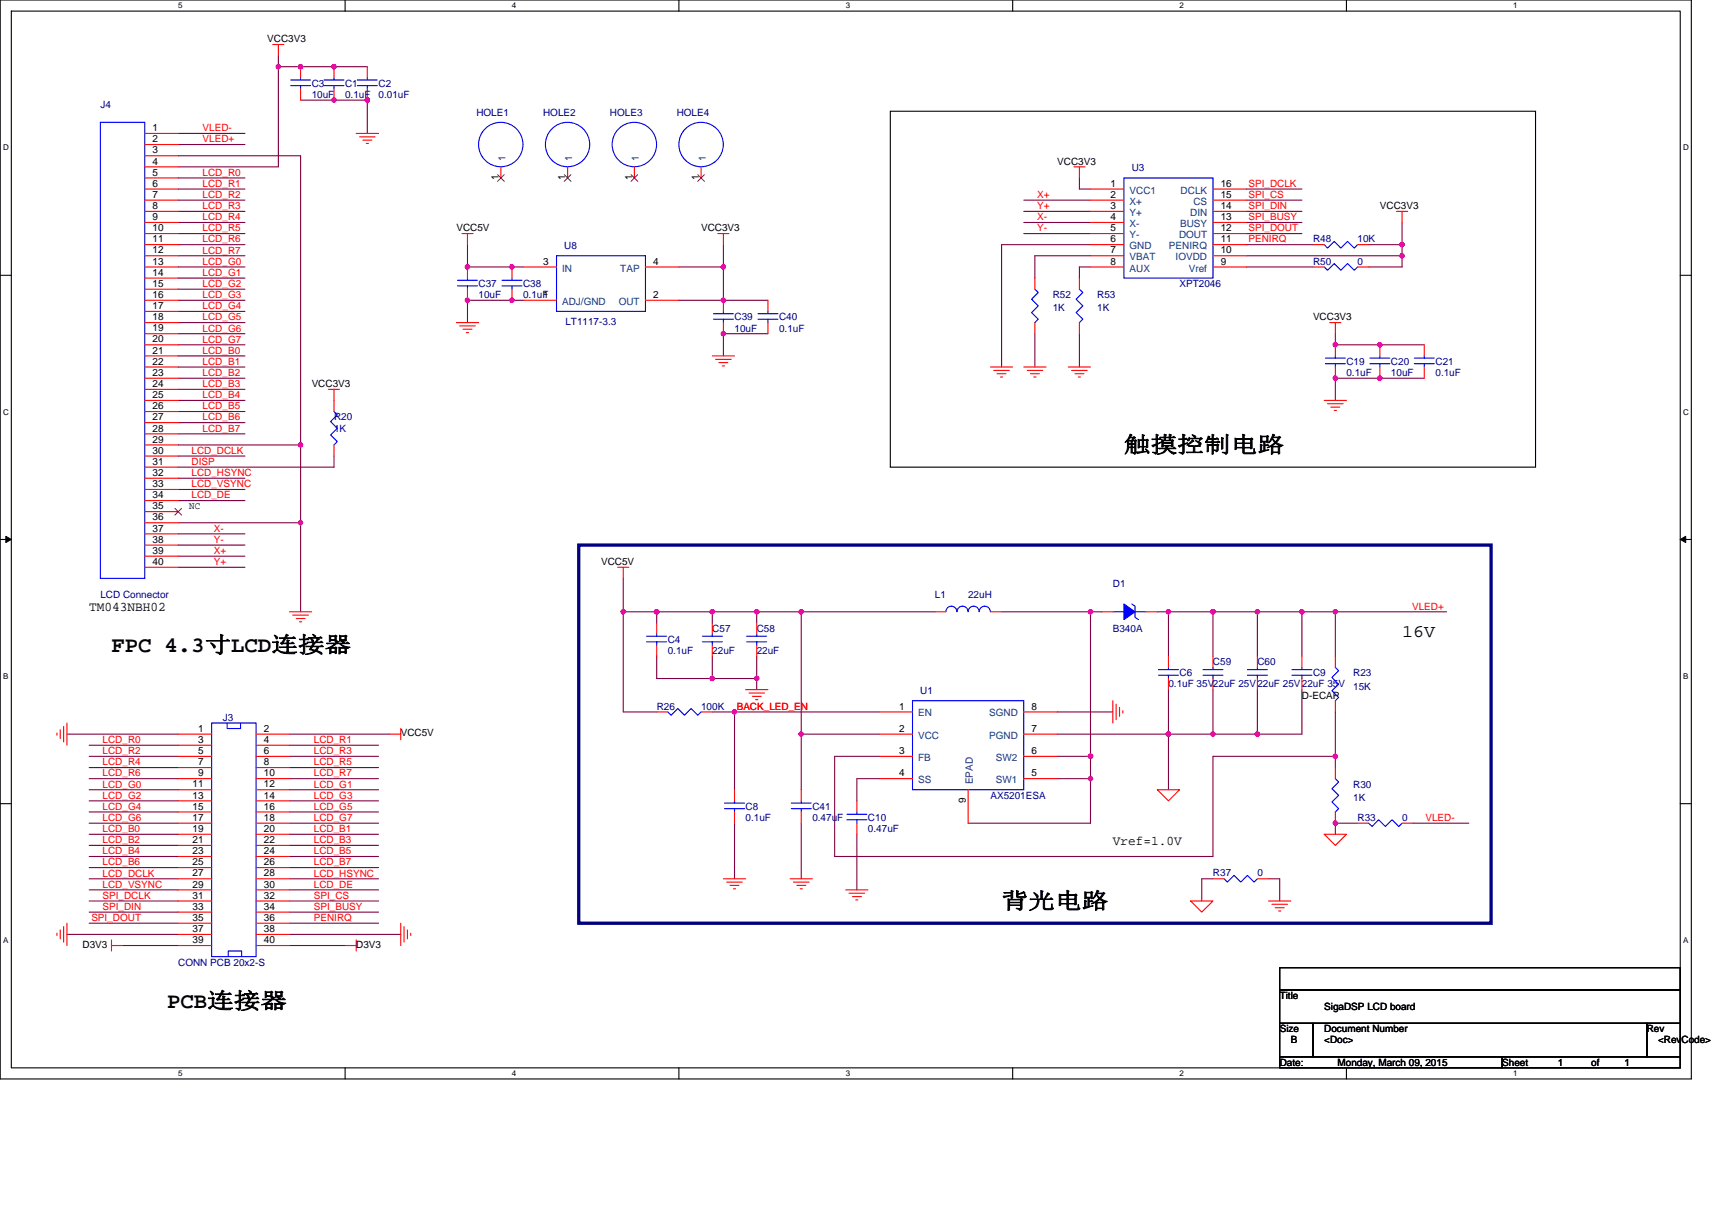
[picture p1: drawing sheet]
<svg xmlns="http://www.w3.org/2000/svg" width="297mm" height="210mm" viewBox="0 0 297 210" stroke-linecap="round" stroke-linejoin="round" font-family="sans-serif">
<path d="M0 0h293.5v187.2h-293.5zM2 1.9h289.5v183.4h-289.5z" fill="none" stroke="#000" stroke-width=".19"/>
<g fill="#fff">
<path d="M30.9 .2h.8v1.6h-.8z"/>
<path d="M30.9 185.5h.8v1.6h-.8z"/>
</g>
<path d="M59.9 0v1.9M59.9 185.3v1.9" fill="none" stroke="#000" stroke-width=".19"/>
<g fill="#fff">
<path d="M88.8 .2h.8v1.6h-.8z"/>
<path d="M88.8 185.5h.8v1.6h-.8z"/>
</g>
<path d="M117.8 0v1.9M117.8 185.3v1.9" fill="none" stroke="#000" stroke-width=".19"/>
<g fill="#fff">
<path d="M146.7 .2h.8v1.6h-.8z"/>
<path d="M146.7 185.5h.8v1.6h-.8z"/>
</g>
<path d="M175.7 0v1.9M175.7 185.3v1.9" fill="none" stroke="#000" stroke-width=".19"/>
<g fill="#fff">
<path d="M204.7 .2h.7v1.6h-.7z"/>
<path d="M204.7 185.5h.7v1.6h-.7z"/>
</g>
<path d="M233.6 0v1.9M233.6 185.3v1.9" fill="none" stroke="#000" stroke-width=".19"/>
<g fill="#fff">
<path d="M262.6 .2h.7v1.6h-.7z"/>
<path d="M262.6 185.5h.7v1.6h-.7z"/>
<path d="M.5 24.8h1v1.6h-1z"/>
<path d="M292 24.8h1v1.6h-1z"/>
<path d="M.5 70.7h1v1.5h-1z"/>
<path d="M292 70.7h1v1.5h-1z"/>
</g>
<path d="M0 47.8h2M291.5 47.8h2" fill="none" stroke="#000" stroke-width=".19"/>
<g fill="#fff">
<path d="M.5 116.5h.9v1.6h-.9z"/>
<path d="M292 116.5h.9v1.6h-.9z"/>
</g>
<path d="M0 93.6h2M291.5 93.6h2" fill="none" stroke="#000" stroke-width=".19"/>
<path d="M1 93.1l1 .5-1 .5zM291.5 93.6l1-.5v1z" fill="#000" stroke="#000" stroke-width=".17"/>
<g fill="#fff">
<path d="M.5 162.4h.9v1.5h-.9z"/>
<path d="M292 162.4h.9v1.5h-.9z"/>
</g>
<path d="M154.5 19.3h111.9v61.8h-111.9zM0 139.5h2M291.5 139.5h2M222 167.9h69.5v3.9h-69.5zM222 171.8h69.5v5.8h-69.5zM222 177.6h5.8v5.8h-5.8zM227.8 177.6h57.9v5.8h-57.9zM285.7 177.6h5.8v5.8h-5.8zM222 183.4h38.6v1.9h-38.6zM260.6 183.4h30.9v1.9h-30.9z" fill="none" stroke="#000" stroke-width=".19"/>
<path d="M100.4 94.6h158.3v65.6h-158.3z" fill="none" stroke="#000080" stroke-width=".57"/>
<g fill="none" stroke="#800040" stroke-width=".19">
<path d="M48.3 11.6v17.4h-17.4M48.3 11.6h15.4M48.3 9.7v1.9M52.2 17.4h11.5v5.8M30.9 27h21.3v50.2M30.9 30.9h11.6M30.9 25.1h11.6M30.9 32.8h11.6M30.9 34.7h11.6M30.9 36.7h11.6M30.9 38.6h11.6M30.9 23.2h11.6"/>
<path d="M177.6 34.7h11.6M177.6 36.7h11.6M177.6 38.6h11.6M187.3 30.9v1.9h1.9M216.2 34.7h9.7M216.2 36.7h9.7M216.2 38.6h9.7M216.2 32.8h9.7M243.3 38.6v3.9M30.9 40.5h11.6M30.9 42.5h11.6M30.9 44.4h11.6"/>
<path d="M30.9 46.3h11.6M30.9 48.3h11.6M30.9 50.2h11.6M30.9 52.1h11.6M30.9 54h11.6M30.9 56h11.6M30.9 57.9h11.6M30.9 59.8h11.6M81.1 42.5v3.8h9.7M90.8 52.1h-9.7v3.9M117.8 52.1h7.7M117.8 46.3h7.7"/>
<path d="M125.5 52.1h7.7M125.5 46.3v5.8M125.5 42.5v3.8M133.2 57.9h-7.7v3.9M177.6 40.5h11.6M179.6 57.9v5.8M187.3 57.9v5.8M189.2 44.4h-9.6v3.9M189.2 42.5h-15.4v21.2M189.2 46.3h-1.9v2M216.2 40.5h9.7M216.2 44.4h27.1"/>
<path d="M216.2 42.5h11.6M216.2 46.3h11.6M231.7 57.9v1.9h15.4M237.5 42.5h5.8M243.3 42.5v3.8h-5.8M30.9 77.2h21.3M30.9 79.1h11.6M30.9 63.7h11.6M30.9 65.6h11.6M30.9 67.6h11.6M30.9 69.5h11.6M30.9 71.4h11.6"/>
<path d="M30.9 73.3h11.6M30.9 75.3h11.6M30.9 61.8h11.6M52.2 77.2v13.5M58 79.1v2h-27.1M247.1 65.6h-15.4v3.9M30.9 90.7h21.3M30.9 83h11.6M30.9 84.9h11.6M30.9 86.9h11.6M30.9 96.5h11.6M30.9 98.4h11.6"/>
<path d="M30.9 92.6h11.6M30.9 94.6h11.6M52.2 90.7v15.5M108.1 100.4v5.8M108.1 106.2h5.8M108.1 106.2v17.3h5.8M113.9 113.9v3.9h9.7M113.9 106.2h9.7v1.9M113.9 106.2v1.9M123.6 117.8h7.7M123.6 106.2h7.7v1.9M123.6 113.9v3.9"/>
<path d="M131.3 117.8v1.9M131.3 113.9v3.9M131.3 106.2h7.7v21.2M139 106.2h23.2M173.8 106.2h15.4M189.2 106.2v25.1M189.2 106.2h2M200.8 106.2h1.9M202.7 106.2v7.7M202.7 119.7v7.7M202.7 106.2h7.8M210.5 106.2v7.7"/>
<path d="M210.5 119.7v7.7M210.5 106.2h7.7M218.2 106.2v7.7M218.2 106.2h7.7v7.7M218.2 119.7v7.7M225.9 106.2h5.8M225.9 119.7v7.7h-7.7M231.7 106.2v7.7M231.7 106.2h19.3M11.6 127.4h19.3M15.5 129.3h15.4M15.5 131.3h15.4"/>
<path d="M15.5 133.2h15.4M15.5 135.1h15.4M15.5 139h15.4M15.5 137.1h15.4M50.2 129.3h15.5M50.2 127.4h17.4M50.2 131.3h15.5M50.2 133.2h15.5M50.2 135.1h15.5M50.2 139h15.5M50.2 137.1h15.5M123.6 123.5h3.8"/>
<path d="M127.4 123.5v13.6M127.4 123.5h25.1M139 127.4v9.7M139 127.4h13.5M152.5 135.1h-3.8v3.9M152.5 131.3h-7.7v17.3h65.7v-17.3h21.2M183.4 123.5h9.7M183.4 131.3h5.8M183.4 135.1h5.8M183.4 127.4h19.3M189.2 131.3v3.8M189.2 135.1v7.8h-21.2"/>
<path d="M202.7 127.4h7.8M202.7 127.4v9.7M210.5 127.4h7.7M231.7 123.5v7.8M231.7 131.3v1.9M15.5 140.9h15.4M15.5 142.9h15.4M15.5 144.8h15.4M15.5 146.7h15.4M15.5 148.6h15.4M15.5 150.6h15.4M15.5 152.5h15.4"/>
<path d="M15.5 154.4h15.4M15.5 156.4h15.4M15.5 158.3h15.4M50.2 140.9h15.5M50.2 142.9h15.5M50.2 144.8h15.5M50.2 146.7h15.5M50.2 148.6h15.5M50.2 150.6h15.5M50.2 152.5h15.5M50.2 154.4h15.5M50.2 156.4h15.5"/>
<path d="M50.2 158.3h15.5M127.4 142.9v9.6M139 142.9v9.6M148.7 144.8v9.6M210.5 152.5h-2v3.9M220.1 152.5h1.9v3.9M235.5 142.9h-3.8v1.9M245.2 142.9h9.6M11.6 162.2h19.3M15.5 160.2h15.4M21.3 164.1h9.6M50.2 164.1h9.7"/>
<path d="M50.2 162.2h19.3M50.2 160.2h15.5"/>
</g>
<g fill="#f0f" stroke="#f0f" stroke-width=".19">
<circle cx="48.3" cy="11.6" r=".38"/>
<circle cx="52.1" cy="90.7" r=".38"/>
<circle cx="52.1" cy="11.6" r=".38"/>
<circle cx="57.9" cy="17.4" r=".38"/>
<circle cx="63.7" cy="17.4" r=".38"/>
<circle cx="57.9" cy="11.6" r=".38"/>
<circle cx="127.4" cy="123.5" r=".38"/>
<circle cx="139" cy="127.4" r=".38"/>
<circle cx="139" cy="106.2" r=".38"/>
<circle cx="123.6" cy="106.2" r=".38"/>
<circle cx="113.9" cy="106.2" r=".38"/>
<circle cx="123.6" cy="117.7" r=".38"/>
<circle cx="131.3" cy="117.7" r=".38"/>
<circle cx="231.7" cy="106.2" r=".38"/>
<circle cx="225.9" cy="106.2" r=".38"/>
<circle cx="210.4" cy="127.4" r=".38"/>
<circle cx="231.7" cy="131.3" r=".38"/>
<circle cx="210.4" cy="106.2" r=".38"/>
<circle cx="202.7" cy="106.2" r=".38"/>
<circle cx="52.1" cy="77.2" r=".38"/>
<circle cx="131.3" cy="106.2" r=".38"/>
<circle cx="108.1" cy="106.2" r=".38"/>
<circle cx="189.2" cy="131.3" r=".38"/>
<circle cx="189.2" cy="106.2" r=".38"/>
<circle cx="189.2" cy="135.1" r=".38"/>
<circle cx="202.7" cy="127.4" r=".38"/>
<circle cx="218.2" cy="106.2" r=".38"/>
<circle cx="231.7" cy="142.8" r=".38"/>
<circle cx="218.2" cy="127.4" r=".38"/>
<circle cx="125.5" cy="52.1" r=".38"/>
<circle cx="125.5" cy="57.9" r=".38"/>
<circle cx="125.5" cy="46.3" r=".38"/>
<circle cx="88.8" cy="52.1" r=".38"/>
<circle cx="88.8" cy="46.3" r=".38"/>
<circle cx="81.1" cy="46.3" r=".38"/>
<circle cx="81.1" cy="52.1" r=".38"/>
<circle cx="231.7" cy="65.6" r=".38"/>
<circle cx="231.7" cy="59.8" r=".38"/>
<circle cx="243.2" cy="44.4" r=".38"/>
<circle cx="239.4" cy="65.6" r=".38"/>
<circle cx="239.4" cy="59.8" r=".38"/>
<circle cx="243.3" cy="42.4" r=".38"/>
</g>
<g fill="none" stroke="#f00" stroke-width=".19">
<path d="M47.3 7.7h2M48.3 7.7v2M52.2 11.6v1.9M52.2 15.4v2M58 11.6v1.9M58 15.4v2M63.7 11.6v1.9M63.7 15.4v2M25.1 23.2h5.8M25.1 25.1h5.8M25.1 27h5.8M25.1 29h5.8"/>
<path d="M25.1 30.9h5.8M25.1 32.8h5.8M25.1 34.7h5.8M25.1 36.7h5.8M25.1 38.6h5.8M61.8 23.2h3.9M62.4 23.7h2.7M63 24.3h1.5M63.5 24.9h.4M86.9 29v1.9M98.5 29v1.9M110.1 29v1.9"/>
<path d="M121.6 29v1.9M186.3 29h2M187.3 29v1.9M189.2 32.8h5.8M189.2 34.7h5.8M189.2 36.7h5.8M189.2 38.6h5.8M210.5 32.8h5.7M210.5 38.6h5.7M210.5 36.7h5.7M210.5 34.7h5.7M242.3 36.7h1.9"/>
<path d="M243.3 36.7v1.9M25.1 40.5h5.8M25.1 42.5h5.8M25.1 44.4h5.8M25.1 46.3h5.8M25.1 48.3h5.8M25.1 50.2h5.8M25.1 52.1h5.8M25.1 54h5.8M25.1 56h5.8M25.1 57.9h5.8M25.1 59.8h5.8"/>
<path d="M79.2 56h3.8M79.8 56.6h2.7M80.2 40.5h1.9M80.3 57.1h1.6M80.9 57.7h.4M81.1 40.5v2M81.1 46.3v2M81.1 50.2v1.9M88.8 46.3v2M88.8 50.2v1.9M90.8 46.3h5.8M90.8 52.1h5.8"/>
<path d="M112 52.1h5.8M112 46.3h5.8M124.5 40.5h2M125.5 40.5v2M125.5 52.1v1.9M125.5 56v1.9M133.2 52.1v1.9M133.2 56v1.9M179.6 48.3v1.9M179.6 56v1.9M187.3 48.3v1.9M187.3 56v1.9"/>
<path d="M189.2 40.5h5.8M189.2 42.5h5.8M189.2 44.4h5.8M189.2 46.3h5.8M210.5 46.3h5.7M210.5 44.4h5.7M210.5 42.5h5.7M210.5 40.5h5.7M227.8 42.5h2M227.8 46.3h2M230.7 56h1.9M231.7 59.8v2"/>
<path d="M231.7 56v1.9M235.5 42.5h2M235.5 46.3h2M239.4 59.8v2M247.1 59.8v2M25.1 61.8h5.8M25.1 63.7h5.8M25.1 65.6h5.8M25.1 67.6h5.8M25.1 69.5h5.8M25.1 71.4h5.8M25.1 73.3h5.8"/>
<path d="M25.1 75.3h5.8M25.1 77.2h5.8M25.1 79.1h5.8M57 67.6h1.9M58 77.2v1.9M58 67.6v3.8M123.6 61.8h3.8M124.2 62.4h2.7M124.7 62.9h1.6M125.3 63.5h.4M171.8 63.7h3.9M172.4 64.3h2.7"/>
<path d="M173 64.9h1.5M173.6 65.4h.4M177.6 63.7h3.9M178.2 64.3h2.7M178.8 64.9h1.5M179.4 65.4h.4M185.4 63.7h3.8M185.9 64.3h2.7M186.5 64.9h1.6M187.1 65.4h.4M229.8 69.5h3.8M230.3 70.1h2.7"/>
<path d="M230.9 70.7h1.5M231.5 71.2h.4M231.7 63.7v1.9M239.4 63.7v1.9M247.1 63.7v1.9M25.1 81.1h5.8M25.1 83h5.8M25.1 84.9h5.8M25.1 86.9h5.8M25.1 88.8h5.8M25.1 90.7h5.8M25.1 92.6h5.8"/>
<path d="M25.1 94.6h5.8M25.1 96.5h5.8M25.1 98.4h5.8M107.2 98.4h1.9M108.1 98.4v2M50.2 106.2h3.9M50.8 106.7h2.7M51.4 107.3h1.5M52 107.9h.3M113.9 108.1v1.9M113.9 112v1.9M123.6 108.1v1.9"/>
<path d="M123.6 112v1.9M129.4 119.7h3.8M131.3 108.1v1.9M131.3 112v1.9M162.2 106.2h1.9M171.8 106.2h2M191.2 106.2h1.9M198.9 106.2h1.9M202.7 113.9v1.9M202.7 117.8v1.9M210.5 113.9v1.9M210.5 117.8v1.9"/>
<path d="M218.2 113.9v1.9M218.2 117.8v1.9M225.9 113.9v1.9M225.9 117.8v1.9M231.7 113.9v1.9M9.9 127.2v.4M10.5 126.6v1.6M11 126v2.8M11.6 125.5v3.8M30.9 127.4h5.8M30.9 129.3h5.8M30.9 131.3h5.8"/>
<path d="M30.9 133.2h5.8M30.9 135.1h5.8M30.9 137.1h5.8M30.9 139h5.8M44.4 127.4h5.8M44.4 129.3h5.8M44.4 131.3h5.8M44.4 133.2h5.8M44.4 135.1h5.8M44.4 137.1h5.8M44.4 139h5.8M67.6 127.4h1.9"/>
<path d="M69.5 126.4v2M113.9 123.5h2M121.6 123.5h2M127.4 137.1v1.9M130 120.3h2.6M130.5 120.8h1.6M131.1 121.4h.4M139 137.1v1.9M148.7 139v1.9M152.5 135.1h5.8M152.5 131.3h5.8M152.5 123.5h5.8"/>
<path d="M152.5 127.4h5.8M168 137.1v5.8M177.6 131.3h5.8M177.6 127.4h5.8M177.6 135.1h5.8M177.6 123.5h5.8M193.1 121.6v3.9M193.7 122.2v2.7M194.2 122.8v1.5M194.8 123.3v.4M200.8 137.1h3.9l-2 1.9zM231.7 121.6v1.9"/>
<path d="M231.7 133.2v1.9M30.9 140.9h5.8M30.9 142.9h5.8M30.9 144.8h5.8M30.9 146.7h5.8M30.9 148.6h5.8M30.9 150.6h5.8M30.9 152.5h5.8M30.9 154.4h5.8M30.9 156.4h5.8M30.9 158.3h5.8M44.4 140.9h5.8"/>
<path d="M44.4 142.9h5.8M44.4 144.8h5.8M44.4 146.7h5.8M44.4 148.6h5.8M44.4 150.6h5.8M44.4 152.5h5.8M44.4 154.4h5.8M44.4 156.4h5.8M44.4 158.3h5.8M125.5 152.5h3.9M126.1 153.1h2.7M126.7 153.6h1.5"/>
<path d="M127.3 154.2h.3M127.4 140.9v2M137.1 152.5h3.8M137.7 153.1h2.7M138.3 153.6h1.5M138.8 154.2h.4M139 140.9v2M146.7 154.4h3.9M147.3 155h2.7M147.9 155.6h1.6M148.5 156.2h.4M148.7 142.9v1.9"/>
<path d="M206.6 156.4h3.9l-2 1.9zM210.5 152.5h1.9M218.2 152.5h1.9M220.1 156.4h3.9M220.7 156.9h2.7M221.3 157.5h1.5M221.8 158.1h.4M229.8 144.8h3.8l-1.9 1.9zM231.7 140.9v2M235.5 142.9h2M243.3 142.9h1.9M9.9 161.9v.4"/>
<path d="M10.5 161.4v1.5M11 160.8v2.7M11.6 160.2v3.9M19.3 164.1h2M19.3 163.1v1.9M30.9 160.2h5.8M30.9 162.2h5.8M30.9 164.1h5.8M44.4 160.2h5.8M44.4 162.2h5.8M44.4 164.1h5.8M59.9 164.1h1.9"/>
<path d="M61.8 163.1v1.9M69.5 160.2v3.9M70.1 160.8v2.7M70.7 161.4v1.5M71.3 161.9v.4"/>
</g>
<g fill="none" stroke="#00f" stroke-width=".19">
<path d="M50.4 14.9h3.5M50.4 13.9h3.5M52.2 13.5v.4M52.2 14.9v.5M56.2 14.9h3.5M56.2 13.9h3.5M58 13.5v.4M58 14.9v.5M62 14.9h3.5M62 13.9h3.5M63.7 13.5v.4M63.7 14.9v.5"/>
<path d="M17.4 21.2h7.7v79.2h-7.7zM195 30.9h15.5v17.4h-15.5zM79.4 49.6h3.4M79.4 48.6h3.4M81.1 48.3v.3M81.1 49.6v.6M87.1 49.6h3.5M87.1 48.6h3.5M88.8 48.3v.3M88.8 49.6v.6M96.6 44.4h15.4v9.6h-15.4zM123.8 55.4h3.5"/>
<path d="M123.8 54.4h3.5M125.5 54v.4M125.5 55.4v.6M131.5 55.4h3.5M131.5 54.4h3.5M133.2 54v.4M133.2 55.4v.6M179.6 50.2l.5 .6-1.1 1.1 1.1 1.2-1.1 1.2 1.1 1.1-.5 .6M187.3 50.2l.6 .6-1.2 1.1 1.2 1.2-1.2 1.2 1.2 1.1-.6 .6M229.8 42.5l.5 .6 1.2-1.2 1.1 1.2 1.2-1.2 1.2 1.2 .5-.6M229.8 46.3l.5 .6 1.2-1.2 1.1 1.2 1.2-1.2 1.2 1.2 .5-.6M58 71.4l.5 .6-1.1 1.2 1.1 1.1-1.1 1.2 1.1 1.1-.5 .6"/>
<path d="M230 63.1h3.4M230 62.1h3.4M231.7 61.8v.3M231.7 63.1v.6M237.7 63.1h3.4M237.7 62.1h3.4M239.4 61.8v.3M239.4 63.1v.6M245.4 63.1h3.5M245.4 62.1h3.5M247.1 61.8v.3M247.1 63.1v.6"/>
<path d="M112.2 111.4h3.5M112.2 110.4h3.5M113.9 110v.4M113.9 111.4v.6M121.9 111.4h3.4M121.9 110.4h3.4M123.6 110v.4M123.6 111.4v.6M129.6 111.4h3.4M129.6 110.4h3.4M131.3 110v.4M131.3 111.4v.6"/>
<path d="M164.1 106.2a.95 .95 0 0 1 1-1 .95 .95 0 0 1 .9 1 .96 .96 0 0 1 1-1 .96 .96 0 0 1 1 1M168 106.2a.95 .95 0 0 1 .9-1 .95 .95 0 0 1 1 1M169.9 106.2a.96 .96 0 0 1 1-1 .96 .96 0 0 1 .9 1M193.1 106.2h1.9M196.4 104.8l.5 .4v1.9l.6 .4M196.9 106.2h2M201 117.2h3.5M201 116.2h3.5M202.7 115.8v.4M202.7 117.2v.6M208.7 117.2h3.5M208.7 116.2h3.5"/>
<path d="M210.5 115.8v.4M210.5 117.2v.6M216.4 117.2h3.5M216.4 116.2h3.5M218.2 115.8v.4M218.2 117.2v.6M224.2 117.2h3.4M224.2 116.2h3.4M225.9 115.8v.4M225.9 117.2v.6M231.7 115.8l.6 .6-1.2 1.2 1.2 1.1-1.2 1.2 1.2 1.1-.6 .6M36.7 125.5h7.7v40.5h-7.7z"/>
<path d="M39.4 125.5v.9h2.3v-.9M115.9 123.5l.5 .6 1.2-1.1 1.2 1.1 1.1-1.1 1.2 1.1 .5-.6M125.7 139.4h3.5M127.4 139v.4M137.3 139.4h3.5M139 139v.4M158.3 121.6h19.3v15.5h-19.3zM231.7 135.1l.6 .6-1.2 1.2 1.2 1.1-1.2 1.2 1.2 1.1-.6 .6M125.7 140.3h3.5M127.4 140.3v.6M137.3 140.3h3.5M139 140.3v.6"/>
<path d="M146.9 142.3h3.5M146.9 141.3h3.5M148.7 140.9v.4M148.7 142.3v.6M212.4 152.5l.6 .6 1.1-1.2 1.2 1.2 1.1-1.2 1.2 1.2 .6-.6M237.5 142.9l.6 .5 1.1-1.1 1.2 1.1 1.1-1.1 1.2 1.1 .6-.5M39.6 166v-1h2.3v1"/>
<circle cx="86.9" cy="25.1" r="3.9"/>
<circle cx="98.5" cy="25.1" r="3.8"/>
<circle cx="110.1" cy="25.1" r="3.9"/>
<circle cx="121.6" cy="25.1" r="3.9"/>
</g>
<path d="M86.3 30.3l1.2 1.2M87.5 30.3l-1.2 1.2M97.9 30.3l1.2 1.2M99.1 30.3l-1.2 1.2M109.5 30.3l1.2 1.2M110.6 30.3l-1.1 1.2M121.1 30.3l1.1 1.2M122.2 30.3l-1.2 1.2M30.3 88.2l1.2 1.2M31.5 88.2l-1.2 1.2" fill="none" stroke="#804000" stroke-width=".17"/>
<path d="M195 104.8l1.9 1.4-1.9 1.3z" fill-rule="evenodd" fill="#00f" stroke="#00f" stroke-width=".19"/>
<g font-size="3.9">
<text x="195" y="78.5">触摸控制电路</text>
<text x="19.3" y="113.2">FPC 4.3寸LCD连接器</text>
<text x="173.8" y="157.6">背光电路</text>
<text x="29" y="175">PCB连接器</text>
</g>
<text font-size="3.1" x="243.3" y="110.5">16V</text>
<g font-size="2.3">
<text x="15.5" y="106.1">TM043NBH02</text>
<text x="193.1" y="146.6">Vref=1.0V</text>
</g>
<g font-size="1.7">
<text x="46.4" y="7.3">VCC3V3</text>
<text x="26.5" y="22.8">1</text>
<text x="26.5" y="24.7">2</text>
<text x="26.5" y="26.6">3</text>
<text x="26.5" y="28.6">4</text>
<text x="183.4" y="28.6">VCC3V3</text>
<text x="26.5" y="30.5">5</text>
<text x="26.5" y="32.4">6</text>
<text x="26.5" y="34.3">7</text>
<text x="86.5" y="31.3" transform="rotate(-90 86.5 31.3)">1</text>
<text x="98.1" y="31.3" transform="rotate(-90 98.1 31.3)">1</text>
<text x="109.7" y="31.3" transform="rotate(-90 109.7 31.3)">1</text>
<text x="121.2" y="31.3" transform="rotate(-90 121.2 31.3)">1</text>
<text x="192.7" y="32.4">1</text>
<text x="192.7" y="34.3">2</text>
<text x="211.8" y="34.3">15</text>
<text x="211.8" y="32.4">16</text>
<text x="26.5" y="36.3">8</text>
<text x="26.5" y="38.2">9</text>
<text x="26.5" y="40.1">10</text>
<text x="79.2" y="40.2">VCC5V</text>
<text x="121.6" y="40.2">VCC3V3</text>
<text x="192.7" y="36.3">3</text>
<text x="192.7" y="38.2">4</text>
<text x="192.7" y="40.1">5</text>
<text x="211.8" y="38.2">13</text>
<text x="211.8" y="40.1">12</text>
<text x="211.8" y="36.3">14</text>
<text x="239.4" y="36.3">VCC3V3</text>
<text x="26.5" y="42.1">11</text>
<text x="26.5" y="44">12</text>
<text x="26.5" y="45.9">13</text>
<text x="26.5" y="47.9">14</text>
<text x="94.2" y="45.9">3</text>
<text x="113.3" y="45.9">4</text>
<text x="192.7" y="42.1">6</text>
<text x="192.7" y="44">7</text>
<text x="192.7" y="45.9">8</text>
<text x="211.8" y="44">10</text>
<text x="211.8" y="42.1">11</text>
<text x="211.8" y="45.9">9</text>
<text x="26.5" y="49.8">15</text>
<text x="26.5" y="51.7">16</text>
<text x="26.5" y="53.6">17</text>
<text x="94.2" y="51.7">1</text>
<text x="113.3" y="51.7">2</text>
<text x="26.5" y="55.6">18</text>
<text x="26.5" y="57.5">19</text>
<text x="26.5" y="59.4">20</text>
<text x="227.8" y="55.6">VCC3V3</text>
<text x="26.5" y="61.4">21</text>
<text x="26.5" y="63.3">22</text>
<text x="26.5" y="65.2">23</text>
<text x="26.5" y="67.2">24</text>
<text x="26.5" y="69.1">25</text>
<text x="26.5" y="71">26</text>
<text x="54.1" y="67.2">VCC3V3</text>
<text x="26.5" y="72.9">27</text>
<text x="26.5" y="74.9">28</text>
<text x="26.5" y="76.8">29</text>
<text x="26.5" y="78.7">30</text>
<text x="26.5" y="80.7">31</text>
<text x="26.5" y="82.6">32</text>
<text x="26.5" y="84.5">33</text>
<text x="26.5" y="86.5">34</text>
<text x="26.5" y="88.4">35</text>
<text x="32.8" y="88.2">NC</text>
<text x="26.5" y="90.3">36</text>
<text x="26.5" y="92.2">37</text>
<text x="26.5" y="94.2">38</text>
<text x="26.5" y="96.1">39</text>
<text x="26.5" y="98">40</text>
<text x="104.3" y="98.1">VCC5V</text>
<text x="156" y="123.1">1</text>
<text x="179" y="123.1">8</text>
<text x="225.9" y="121.2">D-ECAP</text>
<text x="34.4" y="127">1</text>
<text x="34.4" y="128.9">3</text>
<text x="34.4" y="130.9">5</text>
<text x="45.8" y="127">2</text>
<text x="45.8" y="128.9">4</text>
<text x="45.8" y="130.9">6</text>
<text x="69.5" y="127.8">VCC5V</text>
<text x="156" y="130.9">3</text>
<text x="156" y="127">2</text>
<text x="179" y="130.9">6</text>
<text x="179" y="127">7</text>
<text x="33.4" y="136.7">11</text>
<text x="34.4" y="132.8">7</text>
<text x="34.4" y="134.7">9</text>
<text x="45.8" y="132.8">8</text>
<text x="45.8" y="134.7">10</text>
<text x="45.8" y="136.7">12</text>
<text x="156" y="134.7">4</text>
<text x="179" y="134.7">5</text>
<text x="33.4" y="138.6">13</text>
<text x="33.4" y="140.5">15</text>
<text x="33.4" y="142.5">17</text>
<text x="45.8" y="138.6">14</text>
<text x="45.8" y="140.5">16</text>
<text x="45.8" y="142.5">18</text>
<text x="167.6" y="139.4" transform="rotate(-90 167.6 139.4)">9</text>
<text x="33.4" y="144.4">19</text>
<text x="33.4" y="146.3">21</text>
<text x="33.4" y="148.2">23</text>
<text x="45.8" y="144.4">20</text>
<text x="45.8" y="146.3">22</text>
<text x="45.8" y="148.2">24</text>
<text x="33.4" y="150.2">25</text>
<text x="33.4" y="152.1">27</text>
<text x="33.4" y="154">29</text>
<text x="33.4" y="156">31</text>
<text x="45.8" y="150.2">26</text>
<text x="45.8" y="152.1">28</text>
<text x="45.8" y="154">30</text>
<text x="45.8" y="156">32</text>
<text x="33.4" y="157.9">33</text>
<text x="33.4" y="159.8">35</text>
<text x="33.4" y="161.8">37</text>
<text x="45.8" y="157.9">34</text>
<text x="45.8" y="159.8">36</text>
<text x="45.8" y="161.8">38</text>
<text x="14.3" y="164.5">D3V3</text>
<text x="33.4" y="163.7">39</text>
<text x="45.8" y="163.7">40</text>
<text x="61.8" y="164.5">D3V3</text>
<text x="222" y="173.4">Title</text>
<text x="222" y="179.1">Size</text>
<text x="229.8" y="179.1">Document Number</text>
<text x="229.8" y="175.3">SigaDSP LCD board</text>
<text x="285.7" y="179.1">Rev</text>
<text x="222" y="184.9">Date:</text>
<text x="224" y="181.1">B</text>
<text x="229.8" y="181.1">&lt;Doc&gt;</text>
<text x="232.1" y="184.9">Monday, March 09, 2015</text>
<text x="260.6" y="184.9">Sheet</text>
<text x="270.3" y="184.9">1</text>
<text x="276.1" y="184.9">of</text>
<text x="281.9" y="184.9">1</text>
<text x="287.7" y="181.1">&lt;RevCode&gt;</text>
</g>
<g font-size="1.7" fill="#000080">
<text x="54.1" y="15">C3</text>
<text x="54.1" y="17">10uF</text>
<text x="59.9" y="15">C1</text>
<text x="59.9" y="17">0.1uF</text>
<text x="65.7" y="15">C2</text>
<text x="65.7" y="17">0.01uF</text>
<text x="17.4" y="18.7">J4</text>
<text x="82.7" y="20.1">HOLE1</text>
<text x="94.2" y="20.1">HOLE2</text>
<text x="105.8" y="20.1">HOLE3</text>
<text x="117.4" y="20.1">HOLE4</text>
<text x="196.4" y="29.7">U3</text>
<text x="97.9" y="43.2">U8</text>
<text x="227.8" y="42.1">R48</text>
<text x="227.8" y="45.9">R50</text>
<text x="235.5" y="42.1">10K</text>
<text x="235.5" y="45.9">0</text>
<text x="83" y="49.8">C37</text>
<text x="83" y="51.7">10uF</text>
<text x="90.8" y="49.8">C38</text>
<text x="90.8" y="51.7">0.1uF</text>
<text x="182.6" y="51.7">R52</text>
<text x="190.4" y="51.7">R53</text>
<text x="204.7" y="49.8">XPT2046</text>
<text x="98.1" y="56.4">LT1117-3.3</text>
<text x="127.4" y="55.6">C39</text>
<text x="127.4" y="57.5">10uF</text>
<text x="135.2" y="55.6">C40</text>
<text x="135.2" y="57.5">0.1uF</text>
<text x="182.6" y="54">1K</text>
<text x="190.4" y="54">1K</text>
<text x="233.6" y="63.3">C19</text>
<text x="233.6" y="65.2">0.1uF</text>
<text x="241.3" y="63.3">C20</text>
<text x="241.3" y="65.2">10uF</text>
<text x="249.1" y="63.3">C21</text>
<text x="249.1" y="65.2">0.1uF</text>
<text x="58" y="73">R20</text>
<text x="58" y="74.9">1K</text>
<text x="193.1" y="101.9">D1</text>
<text x="17.4" y="103.8">LCD Connector</text>
<text x="162.2" y="103.8">L1</text>
<text x="168" y="103.8">22uH</text>
<text x="115.9" y="111.6">C4</text>
<text x="115.9" y="113.5">0.1uF</text>
<text x="123.6" y="109.6">C57</text>
<text x="123.6" y="113.5">22uF</text>
<text x="131.3" y="109.6">C58</text>
<text x="131.3" y="113.5">22uF</text>
<text x="193.1" y="109.6">B340A</text>
<text x="202.7" y="119.3">0.1uF 35V22uF 25V22uF 25V22uF 35V</text>
<text x="204.7" y="117.4">C6</text>
<text x="210.5" y="115.4">C59</text>
<text x="218.2" y="115.4">C60</text>
<text x="227.8" y="117.4">C9</text>
<text x="234.8" y="117.4">R23</text>
<text x="234.8" y="119.7">15K</text>
<text x="38.6" y="125.1">J3</text>
<text x="113.9" y="123.1">R26</text>
<text x="121.6" y="123.1">100K</text>
<text x="159.7" y="120.5">U1</text>
<text x="234.8" y="136.7">R30</text>
<text x="129.4" y="140.5">C8</text>
<text x="129.4" y="142.5">0.1uF</text>
<text x="140.9" y="140.5">C41</text>
<text x="140.9" y="142.5">0.47uF</text>
<text x="150.6" y="142.5">C10</text>
<text x="171.8" y="138.6">AX5201ESA</text>
<text x="234.8" y="139">1K</text>
<text x="235.5" y="142.5">R33</text>
<text x="243.3" y="142.5">0</text>
<text x="150.6" y="144.4">0.47uF</text>
<text x="210.5" y="152.1">R37</text>
<text x="218.2" y="152.1">0</text>
<text x="30.9" y="167.6">CONN PCB 20x2-S</text>
</g>
<g font-size="1.7" fill="#f00">
<text x="35.2" y="22.8">VLED-</text>
<text x="35.2" y="24.7">VLED+</text>
<text x="35.2" y="30.5">LCD_R0</text>
<text x="35.2" y="32.4">LCD_R1</text>
<text x="35.2" y="34.4">LCD_R2</text>
<text x="179.9" y="34.4">X+</text>
<text x="216.6" y="34.4">SPI_CS</text>
<text x="216.6" y="32.4">SPI_DCLK</text>
<text x="35.2" y="36.3">LCD_R3</text>
<text x="35.2" y="38.2">LCD_R4</text>
<text x="35.2" y="40.2">LCD_R5</text>
<text x="179.9" y="36.3">Y+</text>
<text x="179.9" y="38.2">X-</text>
<text x="179.9" y="40.2">Y-</text>
<text x="216.6" y="36.3">SPI_DIN</text>
<text x="216.6" y="38.2">SPI_BUSY</text>
<text x="216.6" y="40.2">SPI_DOUT</text>
<text x="35.2" y="42.1">LCD_R6</text>
<text x="35.2" y="44">LCD_R7</text>
<text x="35.2" y="46">LCD_G0</text>
<text x="35.2" y="47.9">LCD_G1</text>
<text x="216.6" y="42.1">PENIRQ</text>
<text x="35.2" y="49.8">LCD_G2</text>
<text x="35.2" y="51.7">LCD_G3</text>
<text x="35.2" y="53.7">LCD_G4</text>
<text x="35.2" y="55.6">LCD_G5</text>
<text x="35.2" y="57.5">LCD_G6</text>
<text x="35.2" y="59.5">LCD_G7</text>
<text x="35.2" y="63.3">LCD_B1</text>
<text x="35.2" y="65.3">LCD_B2</text>
<text x="35.2" y="61.4">LCD_B0</text>
<text x="35.2" y="67.2">LCD_B3</text>
<text x="35.2" y="69.1">LCD_B4</text>
<text x="35.2" y="71">LCD_B5</text>
<text x="35.2" y="73">LCD_B6</text>
<text x="35.2" y="74.9">LCD_B7</text>
<text x="33.2" y="78.8">LCD_DCLK</text>
<text x="33.2" y="80.7">DISP</text>
<text x="33.2" y="82.6">LCD_HSYNC</text>
<text x="33.2" y="84.6">LCD_VSYNC</text>
<text x="33.2" y="86.5">LCD_DE</text>
<text x="37.1" y="92.3">X-</text>
<text x="37.1" y="94.2">Y-</text>
<text x="37.1" y="96.1">X+</text>
<text x="37.1" y="98.1">Y+</text>
<text x="245" y="105.8">VLED+</text>
<text x="127.8" y="123.2">BACK_LED_EN</text>
<text x="17.8" y="128.9">LCD_R0</text>
<text x="17.8" y="130.9">LCD_R2</text>
<text x="54.5" y="128.9">LCD_R1</text>
<text x="54.5" y="130.9">LCD_R3</text>
<text x="17.8" y="132.8">LCD_R4</text>
<text x="17.8" y="134.7">LCD_R6</text>
<text x="17.8" y="136.7">LCD_G0</text>
<text x="54.5" y="132.8">LCD_R5</text>
<text x="54.5" y="134.7">LCD_R7</text>
<text x="54.5" y="136.7">LCD_G1</text>
<text x="17.8" y="138.6">LCD_G2</text>
<text x="17.8" y="140.5">LCD_G4</text>
<text x="17.8" y="142.5">LCD_G6</text>
<text x="54.5" y="138.6">LCD_G3</text>
<text x="54.5" y="140.5">LCD_G5</text>
<text x="54.5" y="142.5">LCD_G7</text>
<text x="247.3" y="142.5">VLED-</text>
<text x="17.8" y="144.4">LCD_B0</text>
<text x="17.8" y="146.3">LCD_B2</text>
<text x="17.8" y="148.3">LCD_B4</text>
<text x="54.5" y="144.4">LCD_B1</text>
<text x="54.5" y="146.3">LCD_B3</text>
<text x="54.5" y="148.3">LCD_B5</text>
<text x="17.8" y="150.2">LCD_B6</text>
<text x="17.8" y="152.1">LCD_DCLK</text>
<text x="17.8" y="154.1">LCD_VSYNC</text>
<text x="17.8" y="156">SPI_DCLK</text>
<text x="54.5" y="150.2">LCD_B7</text>
<text x="54.5" y="152.1">LCD_HSYNC</text>
<text x="54.5" y="154.1">LCD_DE</text>
<text x="54.5" y="156">SPI_CS</text>
<text x="15.9" y="159.8">SPI_DOUT</text>
<text x="17.8" y="157.9">SPI_DIN</text>
<text x="54.5" y="157.9">SPI_BUSY</text>
<text x="54.5" y="159.8">PENIRQ</text>
</g>
<g font-size="1.7" fill="#004080">
<text x="87.7" y="28" transform="rotate(-90 87.7 28)">1</text>
<text x="99.3" y="28" transform="rotate(-90 99.3 28)">1</text>
<text x="110.9" y="28" transform="rotate(-90 110.9 28)">1</text>
<text x="122.4" y="28" transform="rotate(-90 122.4 28)">1</text>
<text x="196" y="33.6">VCC1</text>
<text x="196" y="35.5">X+</text>
<text x="204.8" y="33.6">DCLK</text>
<text x="207.1" y="35.5">CS</text>
<text x="196" y="37.5">Y+</text>
<text x="196" y="39.4">X-</text>
<text x="196" y="41.3">Y-</text>
<text x="204.6" y="41.3">DOUT</text>
<text x="204.8" y="39.4">BUSY</text>
<text x="206.5" y="37.5">DIN</text>
<text x="97.5" y="47.1">IN</text>
<text x="107.6" y="47.1">TAP</text>
<text x="196" y="43.2">GND</text>
<text x="196" y="45.2">VBAT</text>
<text x="196" y="47.1">AUX</text>
<text x="202.8" y="43.2">PENIRQ</text>
<text x="204" y="45.2">IOVDD</text>
<text x="206.3" y="47.1">Vref</text>
<text x="97.5" y="52.9">ADJ/GND</text>
<text x="107.4" y="52.9">OUT</text>
<text x="159.3" y="124.3">EN</text>
<text x="171.6" y="124.3">SGND</text>
<text x="159.3" y="128.2">VCC</text>
<text x="171.6" y="128.2">PGND</text>
<text x="159.3" y="135.9">SS</text>
<text x="159.3" y="132">FB</text>
<text x="168.8" y="136.1" transform="rotate(-90 168.8 136.1)">EPAD</text>
<text x="172.8" y="132">SW2</text>
<text x="172.8" y="135.9">SW1</text>
</g>
<g font-size="1.4">
<text x="30.9" y="1.5">5</text>
<text x="88.8" y="1.5">4</text>
<text x="146.7" y="1.5">3</text>
<text x="204.7" y="1.5">2</text>
<text x="262.6" y="1.5">1</text>
<text x=".5" y="26.1">D</text>
<text x="292" y="26.1">D</text>
<text x=".5" y="71.9">C</text>
<text x="292" y="71.9">C</text>
<text x=".5" y="117.8">B</text>
<text x="292" y="117.8">B</text>
<text x=".5" y="163.6">A</text>
<text x="292" y="163.6">A</text>
<text x="30.9" y="186.8">5</text>
<text x="88.8" y="186.8">4</text>
<text x="146.7" y="186.8">3</text>
<text x="204.7" y="186.8">2</text>
<text x="262.6" y="186.8">1</text>
</g>
</svg>
